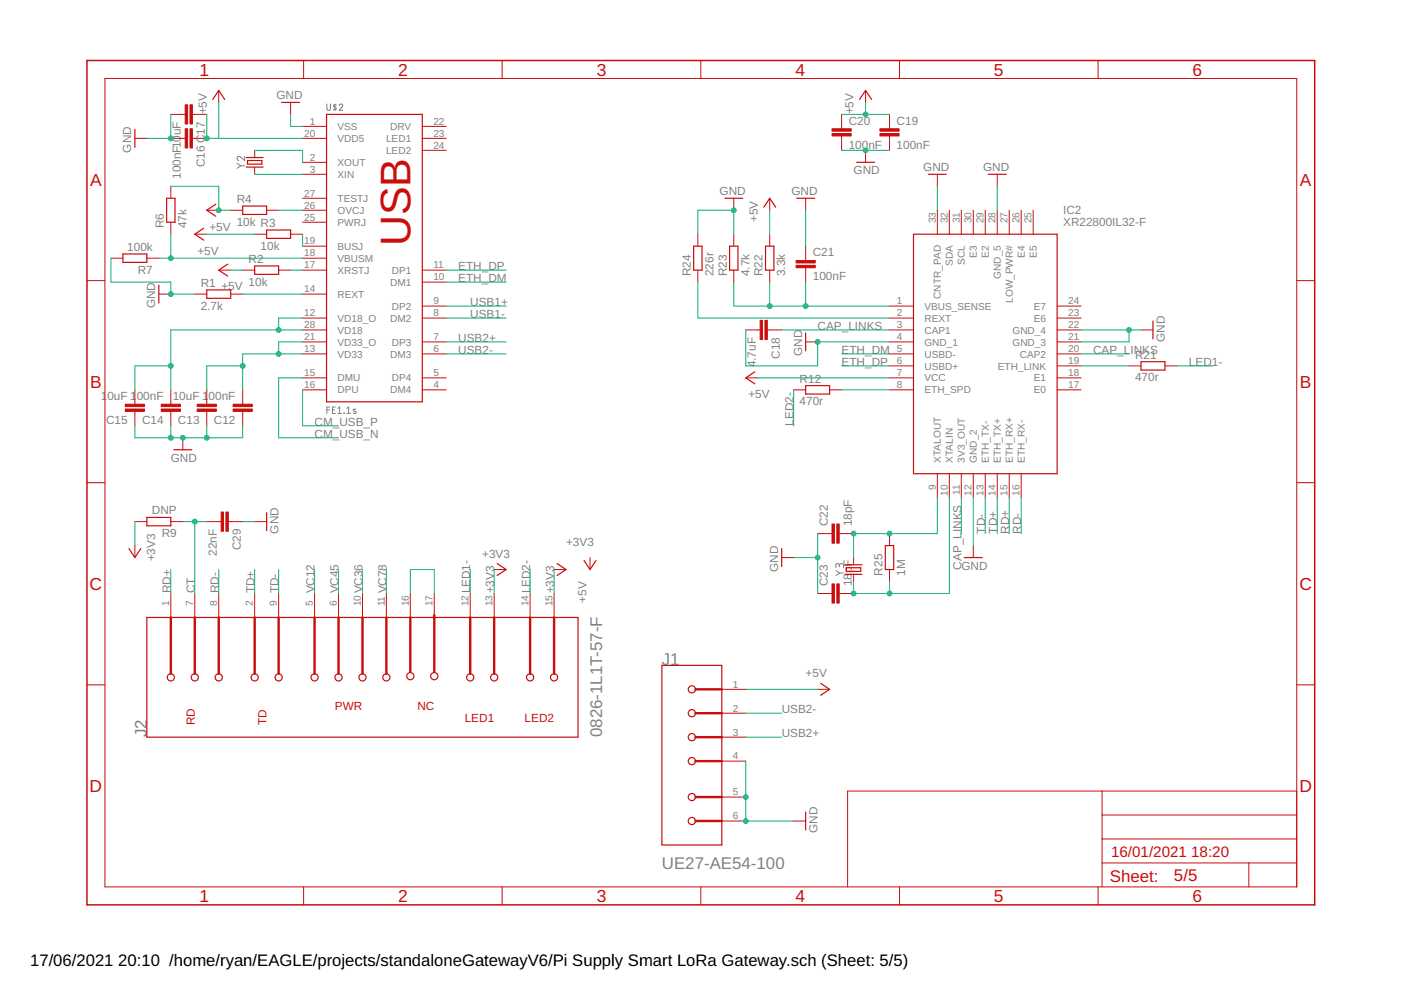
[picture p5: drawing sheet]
<svg xmlns="http://www.w3.org/2000/svg" width="297mm" height="210mm" viewBox="0 0 297 210" stroke-linecap="round" stroke-linejoin="round" font-family="sans-serif">
<g fill="none" stroke="#808080" stroke-width=".21">
<path d="M50.2 34.6l.8 .6M51 35.2l-.8 .5M51 35.2h.9M51.9 33.1v.9l-.9-.7a.44 .44 0 0 0-.7 .1 .44 .44 0 0 0 .3 .6M69.3 22.1v.9a.38 .38 0 0 0 .4 .4 .38 .38 0 0 0 .4-.4v-.9M71 22.1v1.3M71.3 22.3l-.4-.1-.2 .2 .5 .4a.31 .31 0 0 1-.1 .5 .31 .31 0 0 1-.4-.1M71.9 22.4a.37 .37 0 0 1 .5-.3 .37 .37 0 0 1 .2 .5l-.7 .8h.8M69.3 86.9h.6M69.9 86.3h-.6v1.4M70.5 86.9h.5M71.1 86.3h-.6v1.4h.6"/>
<path d="M71.6 87.7h.8M71.6 86.6l.4-.3v1.4M72.9 87.6l.1 .1zM73.5 87.7h.8M73.5 86.6l.4-.3v1.4M75.4 86.8l-.3-.1-.2 .3 .6 .4v.2h-.6M177.9 119.9a.46 .46 0 0 1 .5-.4 .46 .46 0 0 1 .5 .4v.5M177.2 120.9l.8 .6M177.9 120.2v-.4a.36 .36 0 0 0-.3-.3 .36 .36 0 0 0-.4 .3v.6M178 121.5l-.8 .5M178 121.5h.9"/>
</g>
<g fill="none" stroke="#c90d0c" stroke-width=".21">
<path d="M22.2 16.6h252.7v171.4h-252.7zM46.4 19.2v2.5M64.4 12.8v3.8M106.5 12.8v3.8M148.6 12.8v3.8M183.5 19.2v2.5M190.7 12.8v3.8M232.8 12.8v3.8M28.6 29.3h2.5M36.2 39.5v2.5M36.2 29.3h3.1M36.2 24.3h3.1"/>
<path d="M40.8 29.3h3M40.8 24.3h3M54 31.9v1.5M54 35.4v1.6M61.6 21.7v2.6M64.2 26.8h5M64.2 29.3h5M64.2 34.4h5M64.2 37h5M89.5 26.8h5.1M89.5 29.3h5.1M89.5 31.9h5.1"/>
<path d="M178.4 24.3v3M178.4 28.8v3.1M183.5 31.9v2.5M188.6 24.3v3M188.6 28.8v3.1M198.7 37v2.5M211.4 37v2.5M18.4 59.5h3.8M23.5 54.7h2.6M31.1 54.7h2.6M36.2 47.1v2.6M41.3 49.7h2.5"/>
<path d="M43.8 44.6h2.6M46.4 57.3h2.5M48.9 44.6h2.6M51.5 57.3h2.5M54 49.7h2.5M56.5 44.6h2.6M59.1 57.3h2.5M61.6 49.7h2.6M64.2 42h5M64.2 44.6h5M64.2 47.1h5M64.2 52.2h5"/>
<path d="M64.2 54.7h5M64.2 57.3h5M89.5 57.3h5.1M89.5 59.8h5.1M148 49.7v2.5M148 57.3v2.5M155.6 42v2.6M155.6 49.7v2.5M155.6 57.3v2.5M163.2 42v2.6M163.2 49.7v2.5M163.2 57.3v2.5"/>
<path d="M170.8 42v2.6M170.8 52.2v3M170.8 56.8v3M198.7 44.6v5.1M201.3 44.6v5.1M203.8 44.6v5.1M206.4 44.6v5.1M208.9 44.6v5.1M211.4 44.6v5.1M214 44.6v5.1M216.5 44.6v5.1M219.1 44.6v5.1"/>
<path d="M274.9 59.5h3.8M33.7 62.4h2.5M41.3 62.4h2.5M48.9 62.4h2.6M64.2 67.4h5M64.2 70h5M64.2 72.5h5M64.2 75h5M64.2 62.4h5M89.5 67.4h5.1M89.5 72.5h5.1M89.5 75h5.1"/>
<path d="M89.5 64.9h5.1M158.1 70h3.1M162.7 70h3M170.8 72.5h2.6M188.6 67.4h5.1M188.6 70h5.1M188.6 72.5h5.1M188.6 75h5.1M188.6 64.9h5.1M188.6 77.6h5.1M224.1 67.4h5.1M224.1 70h5.1"/>
<path d="M224.1 72.5h5.1M224.1 75h5.1M224.1 64.9h5.1M224.1 77.6h5.1M239.4 77.6h2.5M241.9 70h2.6M247 77.6h2.5M28.6 82.7v3M28.6 87.2v3.1M36.2 82.7v3M36.2 87.2v3.1M38.8 92.8v2.6"/>
<path d="M43.8 82.7v3M43.8 87.2v3.1M51.5 82.7v3M51.5 87.2v3.1M64.2 80.1h5M64.2 82.7h5M89.5 80.1h5.1M89.5 82.7h5.1M158.1 80.1h2.6M168.3 82.7h2.5M175.9 82.7h2.5M188.6 80.1h5.1"/>
<path d="M188.6 82.7h5.1M224.1 80.1h5.1M224.1 82.7h5.1M18.4 102.3h3.8M28.6 110.6h2.5M28.6 115.7v2.5M36.2 110.6h2.6M43.8 110.6h3.1M48.4 110.6h3.1M54 110.6h2.5M125.1 118.2v2.6M165.7 118.2h2.6"/>
<path d="M173.4 113.1h3M177.9 113.1h3.1M181 118.2v1.5M188.6 113.1v2.6M198.7 100.4v5.1M201.3 100.4v5.1M203.8 100.4v5.1M206.4 100.4v5.1M206.4 115.7v2.5M208.9 100.4v5.1M211.4 100.4v5.1M214 100.4v5.1"/>
<path d="M216.5 100.4v5.1M274.9 102.3h3.8M36.2 125.8v5.1M41.3 125.8v5.1M46.4 130.9h.1M46.4 125.8v5.1M54 130.9h.1M54 125.8v5.1M59.1 130.9h.1M59.1 125.8v5.1M66.7 125.8v5.1M71.8 125.8v5.1"/>
<path d="M76.9 130.9h.1M76.9 125.8v5.1M81.9 125.8v5.1M87 125.8v5.1M92.1 125.8v5.1M99.7 130.9h.1M99.7 125.8v5.1M104.8 130.9h.1M104.8 125.8v5.1M104.8 120.8h2.5M112.4 125.8v5.1M117.5 125.8v5.1"/>
<path d="M117.5 120.8h2.5M173.4 125.8h3M177.9 125.8h3.1M181 121.8v1.5M188.6 120.8v2.5M18.4 145.2h3.8M158.1 146.2h-5M158.1 151.2h-5M158.1 156.3h-5M173.4 146.2h2.5M274.9 145.2h3.8M158.1 174.1h-5"/>
<path d="M158.1 161.4h-5M158.1 169h-5M168.3 174.1h2.5M233.7 167.7v20.3M233.7 177.9h41.2M233.7 172.8h41.2M274.9 167.7h-95.2v20.3M64.4 188v3.9M106.5 188v3.9M148.6 188v3.9M190.7 188v3.9M232.8 188v3.9"/>
<path d="M233.7 183h41.2M264.8 183v5"/>
</g>
<path d="M18.4 12.8h260.3v179.1h-260.3z" fill="none" stroke="#c90d0c" stroke-width=".32"/>
<g fill="none" stroke="#c90d0c" stroke-width=".25">
<path d="M28.6 27.4v3.8M45.1 21.1l1.3-1.9 1.2 1.9M52.2 33.4h3.6M52.2 35.4h3.6M52.5 34h3v.8h-3zM59.7 21.7h3.8M69.2 24.3h20.3v60.9h-20.3zM181.6 34.4h3.8M182.2 21.1l1.3-1.9 1.3 1.9M196.8 37h3.8M209.5 37h3.8M26.1 53.8h5v1.8h-5z"/>
<path d="M35.3 42h1.8v5.1h-1.8zM43.2 48.4l-1.9 1.3 1.9 1.2M45.7 43.3l-1.9 1.3 1.9 1.2M48.3 56l-1.9 1.3 1.9 1.2M51.5 43.7h5v1.8h-5zM54 56.4h5.1v1.8h-5.1zM56.5 48.8h5.1v1.7h-5.1zM147.1 52.2h1.7v5.1h-1.7zM153.7 42h3.8M154.7 52.2h1.8v5.1h-1.8zM161.9 43.9l1.3-1.9 1.3 1.9M162.3 52.2h1.8v5.1h-1.8z"/>
<path d="M168.9 42h3.8M193.7 49.7h30.4v50.7h-30.4zM33.7 60.5v3.8M43.8 61.5h5.1v1.7h-5.1zM160 78.8l-1.9 1.3 1.9 1.3M170.8 70.6v3.8M241.9 76.7h5.1v1.8h-5.1zM244.5 68.1v3.8M36.9 95.4h3.8M170.8 81.8h5.1v1.7h-5.1zM27.3 116.3l1.3 1.9 1.3-1.9M31.1 109.7h5.1v1.8h-5.1z"/>
<path d="M56.5 108.7v3.8M105.4 119.5l1.9 1.3-1.9 1.2M118.1 119.5l1.9 1.3-1.9 1.2M123.8 118.9l1.3 1.9 1.3-1.9M165.7 116.3v3.8M179.2 119.7h3.6M187.7 115.7h1.8v5.1h-1.8zM204.4 118.2h3.9M31.1 130.9h91.5v25.4h-91.5zM179.2 121.8h3.6M179.5 120.4h3v.7h-3zM140.3 141.1h12.7v38.1h-12.7z"/>
<path d="M174 144.9l1.9 1.3-1.9 1.2M170.8 172.2v3.8"/>
<circle cx="36.2" cy="143.6" r=".76"/>
<circle cx="41.3" cy="143.6" r=".76"/>
<circle cx="46.4" cy="143.6" r=".76"/>
<circle cx="54" cy="143.6" r=".76"/>
<circle cx="59.1" cy="143.6" r=".76"/>
<circle cx="66.7" cy="143.6" r=".76"/>
<circle cx="71.8" cy="143.6" r=".76"/>
<circle cx="76.9" cy="143.6" r=".76"/>
<circle cx="81.9" cy="143.6" r=".76"/>
<circle cx="87" cy="143.4" r=".76"/>
<circle cx="92.1" cy="143.4" r=".76"/>
<circle cx="99.7" cy="143.6" r=".76"/>
<circle cx="104.8" cy="143.6" r=".76"/>
<circle cx="112.4" cy="143.6" r=".76"/>
<circle cx="117.5" cy="143.6" r=".76"/>
<circle cx="146.7" cy="151.2" r=".76"/>
<circle cx="146.7" cy="156.3" r=".76"/>
<circle cx="146.7" cy="146.2" r=".76"/>
<circle cx="146.7" cy="169" r=".76"/>
<circle cx="146.7" cy="161.4" r=".76"/>
<circle cx="146.7" cy="174.1" r=".76"/>
</g>
<g fill="none" stroke="#c90d0c" stroke-width=".51">
<path d="M36.2 130.9v12M41.3 130.9v12M46.4 130.9v12M54 130.9v12M59.1 130.9v12M66.7 130.9v12M71.8 130.9v12M76.9 130.9v12M81.9 130.9v12M87 130.9v11.4M92.1 130.4v11.9M99.7 130.9v12"/>
<path d="M104.8 130.9v12M112.4 130.9v12M117.5 130.9v12M147.4 146.2h5.6M147.4 151.2h5.6M147.4 156.3h5.6M147.4 161.4h5.6M147.4 169h5.6M147.4 174.1h5.6"/>
</g>
<g fill="#c90d0c" stroke="#c90d0c" stroke-width=".21">
<path d="M46.9 108.6h.5v4h-.5z"/>
<path d="M47.9 108.6h.5v4h-.5z"/>
<path d="M49.4 85.7h4.1v.5h-4.1z"/>
<path d="M49.4 86.7h4.1v.5h-4.1z"/>
<path d="M41.8 85.7h4.1v.5h-4.1z"/>
<path d="M41.8 86.7h4.1v.5h-4.1z"/>
<path d="M34.2 85.7h4v.5h-4z"/>
<path d="M34.2 86.7h4v.5h-4z"/>
<path d="M26.6 85.7h4v.5h-4z"/>
<path d="M26.6 86.7h4v.5h-4z"/>
<path d="M39.3 27.3h.5v4.1h-.5z"/>
<path d="M40.3 27.3h.5v4.1h-.5z"/>
<path d="M39.3 22.2h.5v4.1h-.5z"/>
<path d="M40.3 22.2h.5v4.1h-.5z"/>
<path d="M161.2 67.9h.5v4.1h-.5z"/>
<path d="M162.2 67.9h.5v4.1h-.5z"/>
<path d="M186.6 28.3h4v.5h-4z"/>
<path d="M186.6 27.3h4v.5h-4z"/>
<path d="M176.4 28.3h4.1v.5h-4.1z"/>
<path d="M176.4 27.3h4.1v.5h-4.1z"/>
<path d="M168.8 56.3h4v.5h-4z"/>
<path d="M168.8 55.2h4v.6h-4z"/>
<path d="M177.4 111.1h.5v4.1h-.5z"/>
<path d="M176.4 111.1h.5v4.1h-.5z"/>
<path d="M177.4 123.8h.5v4.1h-.5z"/>
<path d="M176.4 123.8h.5v4.1h-.5z"/>
</g>
<g fill="none" stroke="#0dab76" stroke-width=".21">
<path d="M36.2 24.3v5h-5.1M36.2 39.5h10.2v5.1h2.5M43.8 24.3v5h20.4M46.4 21.7v7.6M54 31.9h10.2v2.5M54 37h10.2M61.6 24.3v2.5h2.6M178.4 31.9h10.2M178.4 24.3h10.2M183.5 21.7v2.6M198.7 39.5v5.1M211.4 39.5v5.1"/>
<path d="M23.5 54.7v5.1h12.7v2.6h5.1M33.7 54.7h30.5M36.2 49.7v5M43.8 49.7h10.2M48.9 57.3h2.6M59.1 44.6h5.1M61.6 57.3h2.6M64.2 49.7v2.5M94.6 59.8h12.7M94.6 57.3h12.7M148 49.7v-5.1h7.6v5.1M148 59.8v7.6h40.6"/>
<path d="M155.6 59.8v5.1h33M163.2 44.6v5.1M163.2 59.8v5.1M170.8 44.6v7.6M170.8 59.8v5.1M36.2 77.6h-7.6v5.1M51.5 77.6h-7.7v5.1M51.5 62.4h12.7M64.2 75h-12.7v7.7M64.2 72.5h-5.1v2.5M64.2 70h-28v12.7M64.2 67.4h-5.1v2.6"/>
<path d="M94.6 75h12.7M94.6 72.5h12.7M94.6 67.4h12.7M94.6 64.9h12.7M158.1 70v7.6h15.3v-5.1h15.2M165.7 70h22.9M178.4 75h10.2M178.4 77.6h10.2M229.2 75h10.2M229.2 77.6h10.2M229.2 70h12.7M239.4 70v2.5h-10.2"/>
<path d="M249.5 77.6h7.7M28.6 90.3v2.5h22.9v-2.5M36.2 90.3v2.5M43.8 90.3v2.5M64.2 80.1h-5.1v12.7h12.7M64.2 82.7v7.6h7.6M160.7 80.1h27.9M168.3 82.7v7.6M178.4 82.7h10.2M28.6 110.6v5.1M38.8 110.6h5M41.3 110.6v15.2"/>
<path d="M51.5 110.6h2.5M168.3 118.2h5.1M173.4 113.1v12.7M198.7 105.5v7.6h-17.7v5.1M201.3 105.5v20.3h-20.3v-2.5M203.8 105.5v7.6M206.4 105.5v10.2M208.9 105.5v7.6M211.4 105.5v7.6M214 105.5v7.6M216.5 105.5v7.6M36.2 120.8v5"/>
<path d="M46.4 120.8v5M54 120.8v5M59.1 120.8v5M66.7 120.8v5M71.8 120.8v5M76.9 120.8v5M81.9 120.8v5M87 125.8v-5h5.1v5M99.7 120.8v5M104.8 120.8v5M112.4 120.8v5M117.5 120.8v5"/>
<path d="M188.6 123.3v2.5M158.1 151.2h7.6M158.1 156.3h7.6M158.1 146.2h15.3M158.1 161.4v12.7h10.2"/>
</g>
<g fill="#0dab76" stroke="#0dab76" stroke-width=".21">
<circle cx="43.8" cy="92.8" r=".51"/>
<circle cx="38.8" cy="92.8" r=".51"/>
<circle cx="36.2" cy="92.8" r=".51"/>
<circle cx="36.2" cy="29.3" r=".51"/>
<circle cx="36.2" cy="62.4" r=".51"/>
<circle cx="173.4" cy="72.5" r=".51"/>
<circle cx="239.4" cy="70" r=".51"/>
<circle cx="183.5" cy="31.9" r=".51"/>
<circle cx="155.6" cy="44.6" r=".51"/>
<circle cx="173.4" cy="118.2" r=".51"/>
<circle cx="158.1" cy="169" r=".51"/>
<circle cx="158.1" cy="174.1" r=".51"/>
<circle cx="41.3" cy="110.6" r=".51"/>
<circle cx="43.8" cy="29.3" r=".51"/>
<circle cx="46.4" cy="44.6" r=".51"/>
<circle cx="183.5" cy="24.3" r=".51"/>
<circle cx="59.1" cy="75" r=".51"/>
<circle cx="51.5" cy="77.6" r=".51"/>
<circle cx="59.1" cy="70" r=".51"/>
<circle cx="36.2" cy="77.6" r=".51"/>
<circle cx="36.2" cy="54.7" r=".51"/>
<circle cx="181" cy="125.8" r=".51"/>
<circle cx="188.6" cy="125.8" r=".51"/>
<circle cx="181" cy="113.1" r=".51"/>
<circle cx="188.6" cy="113.1" r=".51"/>
<circle cx="163.2" cy="64.9" r=".51"/>
<circle cx="170.8" cy="64.9" r=".51"/>
</g>
<text font-size="9.1" fill="#c90d0c" x="87" y="52.2" transform="rotate(-90 87 52.2)">USB</text>
<g font-size="3.7" fill="#c90d0c">
<text x="42.3" y="16">1</text>
<text x="84.4" y="16">2</text>
<text x="126.5" y="16">3</text>
<text x="168.6" y="16">4</text>
<text x="210.7" y="16">5</text>
<text x="252.9" y="16">6</text>
<text x="19.1" y="39.4">A</text>
<text x="275.6" y="39.4">A</text>
<text x="19.1" y="82.2">B</text>
<text x="275.6" y="82.2">B</text>
<text x="19" y="125.1">C</text>
<text x="275.5" y="125.1">C</text>
<text x="19" y="167.9">D</text>
<text x="275.5" y="167.9">D</text>
<text x="42.3" y="191.2">1</text>
<text x="84.4" y="191.2">2</text>
<text x="126.5" y="191.2">3</text>
<text x="168.6" y="191.2">4</text>
<text x="210.7" y="191.2">5</text>
<text x="252.9" y="191.2">6</text>
</g>
<g font-size="3.6" fill="#808080">
<text x="140.3" y="141.1">J1</text>
<text x="31.1" y="156.3" transform="rotate(-90 31.1 156.3)">J2</text>
<text x="127.6" y="156.3" transform="rotate(-90 127.6 156.3)">0826-1L1T-57-F</text>
<text x="140.3" y="184.2">UE27-AE54-100</text>
</g>
<g font-size="3.6" fill="#c90d0c">
<text x="235.3" y="186.9">Sheet:</text>
<text x="248.9" y="186.8">5/5</text>
</g>
<g font-size="3.5">
<text x="6.4" y="204.7">17/06/2021</text>
<text x="25.1" y="204.7">20:10 /home/ryan/EAGLE/projects/standaloneGatewayV6/Pi Supply Smart LoRa Gateway.sch (Sheet: 5/5)</text>
</g>
<g font-size="3.2" fill="#c90d0c">
<text x="235.6" y="181.7">16/01/2021</text>
<text x="252.6" y="181.7">18:20</text>
</g>
<g font-size="2.5" fill="#808080">
<text x="58.6" y="21">GND</text>
<text x="38.4" y="28.7" transform="rotate(-90 38.4 28.7)">uF</text>
<text x="180" y="26.4">C20</text>
<text x="181" y="24.3" transform="rotate(-90 181 24.3)">+5V</text>
<text x="190.1" y="26.4">C19</text>
<text x="27.8" y="32.3" transform="rotate(-90 27.8 32.3)">GND</text>
<text x="43.5" y="35.4" transform="rotate(-90 43.5 35.4)">C16 C17 +5V</text>
<text x="180" y="31.5">100nF</text>
<text x="190.1" y="31.5">100nF</text>
<text x="38.4" y="38" transform="rotate(-90 38.4 38)">100nF10</text>
<text x="152.6" y="41.3">GND</text>
<text x="167.8" y="41.3">GND</text>
<text x="181" y="37">GND</text>
<text x="195.7" y="36.2">GND</text>
<text x="208.4" y="36.2">GND</text>
<text x="50.2" y="47.9">10k R3</text>
<text x="50.2" y="43.1">R4</text>
<text x="160.7" y="47.1" transform="rotate(-90 160.7 47.1)">+5V</text>
<text x="225.4" y="45.5">IC2</text>
<text x="27" y="53.2">100k</text>
<text x="34.7" y="48.4" transform="rotate(-90 34.7 48.4)">R6</text>
<text x="39.5" y="48.4" transform="rotate(-90 39.5 48.4)">47k</text>
<text x="41.9" y="54">+5V</text>
<text x="44.4" y="48.9">+5V</text>
<text x="55.3" y="53">10k</text>
<text x="225.4" y="48">XR22800IL32-F</text>
<text x="29.2" y="58">R7</text>
<text x="52.7" y="55.8">R2</text>
<text x="97.2" y="57.3">ETH_DP</text>
<text x="97.2" y="59.8">ETH_DM</text>
<text x="146.5" y="58.5" transform="rotate(-90 146.5 58.5)">R24</text>
<text x="151.3" y="58.5" transform="rotate(-90 151.3 58.5)">226r</text>
<text x="154.1" y="58.5" transform="rotate(-90 154.1 58.5)">R23</text>
<text x="158.9" y="58.5" transform="rotate(-90 158.9 58.5)">4.7k</text>
<text x="161.7" y="58.5" transform="rotate(-90 161.7 58.5)">R22</text>
<text x="166.5" y="58.5" transform="rotate(-90 166.5 58.5)">3.3k</text>
<text x="172.3" y="59.4">100nF</text>
<text x="172.3" y="54.3">C21</text>
<text x="32.9" y="65.4" transform="rotate(-90 32.9 65.4)">GND</text>
<text x="42.6" y="65.6">2.7k</text>
<text x="42.6" y="60.8">R1</text>
<text x="46.9" y="61.6">+5V</text>
<text x="52.7" y="60.6">10k</text>
<text x="99.7" y="64.9">USB1+</text>
<text x="99.7" y="67.4">USB1-</text>
<text x="173.3" y="70">CAP_LINKS</text>
<text x="97.2" y="75">USB2-</text>
<text x="97.2" y="72.5">USB2+</text>
<text x="160.3" y="77.9" transform="rotate(-90 160.3 77.9)">4.7uF</text>
<text x="165.3" y="76.1" transform="rotate(-90 165.3 76.1)">C18</text>
<text x="170" y="75.5" transform="rotate(-90 170 75.5)">GND</text>
<text x="178.4" y="77.6">ETH_DP</text>
<text x="178.4" y="75">ETH_DM</text>
<text x="231.8" y="75">CAP_LINKS</text>
<text x="240.6" y="76.1">R21</text>
<text x="247" y="72.5" transform="rotate(-90 247 72.5)">GND</text>
<text x="252.1" y="77.6">LED1-</text>
<text x="169.5" y="81.2">R12</text>
<text x="240.6" y="80.9">470r</text>
<text x="21.4" y="84.8">1</text>
<text x="22.5" y="89.9">C15</text>
<text x="22.8" y="84.8">0uF 1</text>
<text x="29" y="84.8">00nF</text>
<text x="30.1" y="89.9">C14</text>
<text x="36.6" y="84.8">10uF 1</text>
<text x="37.7" y="89.9">C13</text>
<text x="44.2" y="84.8">00nF</text>
<text x="45.4" y="89.9">C12</text>
<text x="158.7" y="84.4">+5V</text>
<text x="169.5" y="86">470r</text>
<text x="66.7" y="92.8">CM_USB_N</text>
<text x="66.7" y="90.3">CM_USB_P</text>
<text x="168.3" y="90.3" transform="rotate(-90 168.3 90.3)">LED2-</text>
<text x="36.2" y="97.9">GND</text>
<text x="32.2" y="109.1">DNP</text>
<text x="34.3" y="113.9">R9</text>
<text x="59.1" y="113.1" transform="rotate(-90 59.1 113.1)">GND</text>
<text x="175.5" y="111.6" transform="rotate(-90 175.5 111.6)">C22</text>
<text x="180.6" y="111.6" transform="rotate(-90 180.6 111.6)">18pF</text>
<text x="208.9" y="113.1" transform="rotate(-90 208.9 113.1)">TD-</text>
<text x="211.4" y="113.1" transform="rotate(-90 211.4 113.1)">TD+</text>
<text x="214" y="113.1" transform="rotate(-90 214 113.1)">RD+</text>
<text x="216.5" y="113.1" transform="rotate(-90 216.5 113.1)">RD-</text>
<text x="32.9" y="119" transform="rotate(-90 32.9 119)">+3V3</text>
<text x="46" y="117.8" transform="rotate(-90 46 117.8)">22nF</text>
<text x="51.1" y="116.7" transform="rotate(-90 51.1 116.7)">C29</text>
<text x="102.2" y="118.2">+3V3</text>
<text x="120" y="115.7">+3V3</text>
<text x="36.2" y="125.8" transform="rotate(-90 36.2 125.8)">RD+</text>
<text x="41.3" y="125.8" transform="rotate(-90 41.3 125.8)">CT</text>
<text x="46.4" y="125.8" transform="rotate(-90 46.4 125.8)">RD-</text>
<text x="54" y="125.8" transform="rotate(-90 54 125.8)">TD+</text>
<text x="59.1" y="125.8" transform="rotate(-90 59.1 125.8)">TD-</text>
<text x="66.7" y="125.8" transform="rotate(-90 66.7 125.8)">VC12</text>
<text x="71.8" y="125.8" transform="rotate(-90 71.8 125.8)">VC45</text>
<text x="76.8" y="125.8" transform="rotate(-90 76.8 125.8)">VC36</text>
<text x="81.9" y="125.8" transform="rotate(-90 81.9 125.8)">VC78</text>
<text x="99.7" y="125.8" transform="rotate(-90 99.7 125.8)">LED1-</text>
<text x="104.8" y="125.8" transform="rotate(-90 104.8 125.8)">+3V3</text>
<text x="112.4" y="125.8" transform="rotate(-90 112.4 125.8)">LED2-</text>
<text x="117.5" y="125.8" transform="rotate(-90 117.5 125.8)">+3V3</text>
<text x="165" y="121.2" transform="rotate(-90 165 121.2)">GND</text>
<text x="175.5" y="124.3" transform="rotate(-90 175.5 124.3)">C23</text>
<text x="180.6" y="124.3" transform="rotate(-90 180.6 124.3)">18</text>
<text x="180.6" y="121.5" transform="rotate(-90 180.6 121.5)">p</text>
<text x="180.6" y="120.1" transform="rotate(-90 180.6 120.1)">F</text>
<text x="187.1" y="122" transform="rotate(-90 187.1 122)">R25</text>
<text x="191.9" y="122" transform="rotate(-90 191.9 122)">1M</text>
<text x="203.8" y="120.8" transform="rotate(-90 203.8 120.8)">CAP_LINKS</text>
<text x="203.8" y="120.8">GND</text>
<text x="124.3" y="127.8" transform="rotate(-90 124.3 127.8)">+5V</text>
<text x="170.8" y="143.6">+5V</text>
<text x="165.7" y="151.2">USB2-</text>
<text x="165.7" y="156.3">USB2+</text>
<text x="173.3" y="176.6" transform="rotate(-90 173.3 176.6)">GND</text>
</g>
<g font-size="2.5" fill="#c90d0c">
<text x="41.3" y="153.8" transform="rotate(-90 41.3 153.8)">RD</text>
<text x="56.5" y="153.8" transform="rotate(-90 56.5 153.8)">TD</text>
<text x="71" y="150.5">PWR</text>
<text x="88.5" y="150.5">NC</text>
<text x="98.5" y="153">LED1</text>
<text x="111.2" y="153">LED2</text>
</g>
<g font-size="2.1" fill="#808080">
<text x="64.5" y="29">20</text>
<text x="65.7" y="26.4">1</text>
<text x="71.6" y="27.6">VSS</text>
<text x="82.7" y="27.6">DRV</text>
<text x="91.9" y="26.4">22</text>
<text x="91.9" y="29">23</text>
<text x="65.7" y="34.1">2</text>
<text x="71.6" y="30.1">VDD5</text>
<text x="71.6" y="35.2">XOUT</text>
<text x="81.9" y="30.1">LED1</text>
<text x="81.9" y="32.6">LED2</text>
<text x="91.9" y="31.5">24</text>
<text x="64.5" y="41.7">27</text>
<text x="65.7" y="36.6">3</text>
<text x="71.6" y="37.7">XIN</text>
<text x="64.5" y="44.2">26</text>
<text x="64.5" y="46.8">25</text>
<text x="71.6" y="42.8">TESTJ</text>
<text x="71.6" y="45.3">OVCJ</text>
<text x="71.6" y="47.9">PWRJ</text>
<text x="198.4" y="47.3" transform="rotate(-90 198.4 47.3)">33</text>
<text x="200.9" y="47.3" transform="rotate(-90 200.9 47.3)">32</text>
<text x="203.5" y="47.3" transform="rotate(-90 203.5 47.3)">31</text>
<text x="206" y="47.3" transform="rotate(-90 206 47.3)">30</text>
<text x="208.5" y="47.3" transform="rotate(-90 208.5 47.3)">29</text>
<text x="211.1" y="47.3" transform="rotate(-90 211.1 47.3)">28</text>
<text x="213.6" y="47.3" transform="rotate(-90 213.6 47.3)">27</text>
<text x="216.2" y="47.3" transform="rotate(-90 216.2 47.3)">26</text>
<text x="218.7" y="47.3" transform="rotate(-90 218.7 47.3)">25</text>
<text x="64.5" y="51.8">19</text>
<text x="71.6" y="53">BUSJ</text>
<text x="64.5" y="54.4">18</text>
<text x="64.5" y="56.9">17</text>
<text x="71.6" y="55.5">VBUSM</text>
<text x="71.6" y="58">XRSTJ</text>
<text x="83.1" y="58">DP1</text>
<text x="91.9" y="59.5">10</text>
<text x="91.9" y="56.9">11</text>
<text x="202" y="56.4" transform="rotate(-90 202 56.4)">SDA</text>
<text x="204.6" y="56.1" transform="rotate(-90 204.6 56.1)">SCL</text>
<text x="207.1" y="54.6" transform="rotate(-90 207.1 54.6)">E3</text>
<text x="209.7" y="54.6" transform="rotate(-90 209.7 54.6)">E2</text>
<text x="212.2" y="59.1" transform="rotate(-90 212.2 59.1)">GND_5</text>
<text x="217.3" y="54.6" transform="rotate(-90 217.3 54.6)">E4</text>
<text x="219.8" y="54.6" transform="rotate(-90 219.8 54.6)">E5</text>
<text x="64.5" y="62">14</text>
<text x="71.6" y="63.1">REXT</text>
<text x="82.7" y="60.6">DM1</text>
<text x="83.1" y="65.6">DP2</text>
<text x="91.9" y="64.5">9</text>
<text x="190.1" y="64.5">1</text>
<text x="196" y="65.6">VBUS_SENSE</text>
<text x="199.5" y="63.4" transform="rotate(-90 199.5 63.4)">CNTR_PAD</text>
<text x="214.7" y="64.2" transform="rotate(-90 214.7 64.2)">LOW_PWR#</text>
<text x="219.2" y="65.6">E7</text>
<text x="226.5" y="64.5">24</text>
<text x="64.5" y="67.1">12</text>
<text x="64.5" y="69.6">28</text>
<text x="71.6" y="68.2">VD18_O</text>
<text x="71.6" y="70.7">VD18</text>
<text x="82.7" y="68.2">DM2</text>
<text x="91.9" y="67.1">8</text>
<text x="190.1" y="67.1">2</text>
<text x="190.1" y="69.6">3</text>
<text x="196" y="68.2">REXT</text>
<text x="196" y="70.7">CAP1</text>
<text x="214.7" y="70.7">GND_4</text>
<text x="219.2" y="68.2">E6</text>
<text x="226.5" y="67.1">23</text>
<text x="226.5" y="69.6">22</text>
<text x="64.5" y="72.1">21</text>
<text x="64.5" y="74.7">13</text>
<text x="71.6" y="73.3">VD33_O</text>
<text x="71.6" y="75.8">VD33</text>
<text x="82.7" y="75.8">DM3</text>
<text x="83.1" y="73.3">DP3</text>
<text x="91.9" y="74.7">6</text>
<text x="91.9" y="72.1">7</text>
<text x="190.1" y="72.1">4</text>
<text x="190.1" y="74.7">5</text>
<text x="190.1" y="77.2">6</text>
<text x="196" y="73.3">GND_1</text>
<text x="196" y="75.8">USBD-</text>
<text x="214.7" y="73.3">GND_3</text>
<text x="216.2" y="75.8">CAP2</text>
<text x="226.5" y="72.1">21</text>
<text x="226.5" y="74.7">20</text>
<text x="226.5" y="77.2">19</text>
<text x="64.5" y="79.8">15</text>
<text x="64.5" y="82.3">16</text>
<text x="71.6" y="80.9">DMU</text>
<text x="71.6" y="83.4">DPU</text>
<text x="82.7" y="83.4">DM4</text>
<text x="83.1" y="80.9">DP4</text>
<text x="91.9" y="82.3">4</text>
<text x="91.9" y="79.8">5</text>
<text x="190.1" y="79.8">7</text>
<text x="190.1" y="82.3">8</text>
<text x="196" y="78.3">USBD+</text>
<text x="196" y="80.9">VCC</text>
<text x="196" y="83.4">ETH_SPD</text>
<text x="211.6" y="78.3">ETH_LINK</text>
<text x="219.2" y="80.9">E1</text>
<text x="219.2" y="83.4">E0</text>
<text x="226.5" y="79.8">18</text>
<text x="226.5" y="82.3">17</text>
<text x="199.5" y="98.1" transform="rotate(-90 199.5 98.1)">XTALOUT</text>
<text x="202" y="98.1" transform="rotate(-90 202 98.1)">XTALIN</text>
<text x="204.6" y="98.1" transform="rotate(-90 204.6 98.1)">3V3_OUT</text>
<text x="207.1" y="98.1" transform="rotate(-90 207.1 98.1)">GND_2</text>
<text x="209.7" y="98.1" transform="rotate(-90 209.7 98.1)">ETH_TX-</text>
<text x="212.2" y="98.1" transform="rotate(-90 212.2 98.1)">ETH_TX+</text>
<text x="214.7" y="98.1" transform="rotate(-90 214.7 98.1)">ETH_RX+</text>
<text x="217.3" y="98.1" transform="rotate(-90 217.3 98.1)">ETH_RX-</text>
<text x="198.4" y="104" transform="rotate(-90 198.4 104)">9</text>
<text x="200.9" y="105.1" transform="rotate(-90 200.9 105.1)">10</text>
<text x="203.5" y="105" transform="rotate(-90 203.5 105)">11</text>
<text x="206" y="105.1" transform="rotate(-90 206 105.1)">12</text>
<text x="208.5" y="105.1" transform="rotate(-90 208.5 105.1)">13</text>
<text x="211.1" y="105.1" transform="rotate(-90 211.1 105.1)">14</text>
<text x="213.6" y="105.1" transform="rotate(-90 213.6 105.1)">15</text>
<text x="216.2" y="105.1" transform="rotate(-90 216.2 105.1)">16</text>
<text x="35.9" y="128.6" transform="rotate(-90 35.9 128.6)">1</text>
<text x="40.9" y="128.6" transform="rotate(-90 40.9 128.6)">7</text>
<text x="46" y="128.6" transform="rotate(-90 46 128.6)">8</text>
<text x="53.6" y="128.6" transform="rotate(-90 53.6 128.6)">2</text>
<text x="58.7" y="128.6" transform="rotate(-90 58.7 128.6)">9</text>
<text x="66.3" y="128.6" transform="rotate(-90 66.3 128.6)">5</text>
<text x="71.4" y="128.6" transform="rotate(-90 71.4 128.6)">6</text>
<text x="76.5" y="128.6" transform="rotate(-90 76.5 128.6)">10</text>
<text x="81.6" y="128.6" transform="rotate(-90 81.6 128.6)">11</text>
<text x="86.6" y="128.6" transform="rotate(-90 86.6 128.6)">16</text>
<text x="91.7" y="128.6" transform="rotate(-90 91.7 128.6)">17</text>
<text x="99.3" y="128.6" transform="rotate(-90 99.3 128.6)">12</text>
<text x="104.4" y="128.6" transform="rotate(-90 104.4 128.6)">13</text>
<text x="112" y="128.6" transform="rotate(-90 112 128.6)">14</text>
<text x="117.1" y="128.6" transform="rotate(-90 117.1 128.6)">15</text>
<text x="155.4" y="145.8">1</text>
<text x="155.4" y="150.9">2</text>
<text x="155.4" y="155.9">3</text>
<text x="155.4" y="161">4</text>
<text x="155.4" y="168.6">5</text>
<text x="155.4" y="173.7">6</text>
</g>
</svg>
